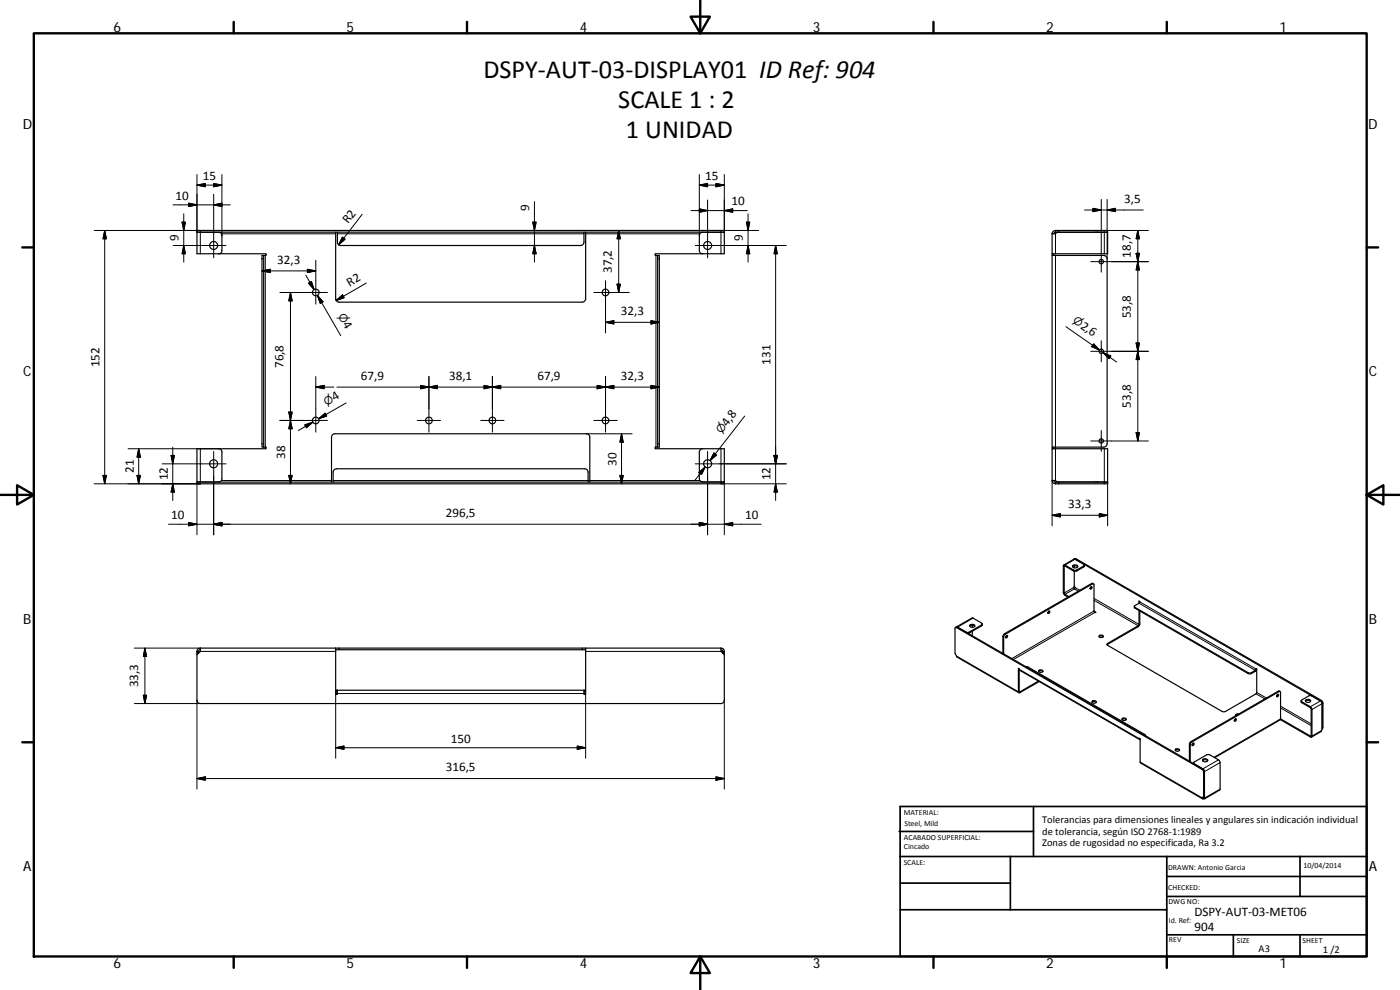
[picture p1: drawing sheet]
<svg xmlns="http://www.w3.org/2000/svg" width="420mm" height="297mm" viewBox="0 0 420 297" stroke-linecap="round" stroke-linejoin="round" font-family="sans-serif">
<g fill="none" stroke="#000" stroke-width=".36">
<path d="M59.1 69.7h1M60.1 69.7h.1M60.1 69.7h156.3M60.1 69.7h5.5l.8 .4 .2 .6v4.7l-.3 .5-.7 .2M65.6 76.1h14.3v.5h-.8M78.6 76.6h.5v57.6h-.5zM100.7 69.7v20l.3 .6 .7 .4 73.3-.1 .5-.3 .3-.6v-20M101.3 69.7v3.2l.3 .5 .6 .3h72l.7-.3 .3-.5v-3.2M197.4 76.6h.5v57.6h-.5zM210.9 76.1h6.5v-6.9h-158.3v6.9h6.5M210.9 76.1h-14.3v.5h.8M216.4 69.7h-5.5l-.8 .4-.2 .6v4.7l.4 .5 .6 .2"/>
<path d="M216.4 69.7h1M216.4 69.7h.1M315.8 76.6h15.5l.9 .6 .1 55.9-.3 .7-.7 .4h-15.5M315.8 76.1v58.5M315.8 70.1v6M315.8 70.1h1l.4-.4h15.2v6.4h-16.6M316.3 76.1v.5M316.8 69.2h.9v.5h-.9zM316.8 69.2l-.7 .2-.3 .7M316.8 69.7h-.3l-.2 .4M317.7 69.2h14.7v.5h-14.7M328.5 69.7h.1"/>
<path d="M329.4 69.7h-.2M65.6 134.6l.7 .3 .3 .5-.1 8.6-.2 .4-.7 .2h-5.5M79.1 134.2h.8v.4h-14.3M197.4 134.2h-.8v.4h14.3M210.9 134.6l-.6 .3-.4 .5 .1 8.6 .4 .5 .5 .1h6.5M210.9 134.6h6.5v10.6h-158.3v-10.6h6.5M315.8 134.6h16.6v10h-15.2l-.4-.4h-1zM316.3 134.2v.4M59.1 144.6h1M59.1 144.7h1M60.1 144.6v.1M60.1 144.7h156.3"/>
<path d="M99.5 144.7v-13.5l.4-.8 .6-.2h75.7l.6 .3 .2 .7v13.5M100 144.7v-3.3l.4-.5 .6-.2h74.5l.6 .2 .4 .5v3.3M216.4 144.6v.1M216.4 144.7h1M315.8 144.2l.2 .6 .8 .4M316.3 144.2l.5 .5M316.8 144.7h.9v.5h-.9zM317.7 144.7h14.7v.5h-14.7M328.5 144.6v.1M329.2 144.6l.2 .1M319.3 169.5l3.1-1.8 3 1.8-.2 .3-2.4 1.3h-.5l-2.8-1.6-.4 .2v8.2l.4 .6 1 .6M321.9 170.1a1.03 1.03 0 0 1 1.5 0"/>
<path d="M322 169.7a.84 .84 0 0 1 .8-.2 .84 .84 0 0 1 .6 .6 .77 .77 0 0 1-.9 .4 .77 .77 0 0 1-.5-.8zM322.4 171.4v4.5l-.2 .4 .2 .4 .3-.4-.3-.5M322.4 169.8v.6M325.4 169.6l-.2 .5-2.4 1.3-.6-.1-2.8-1.5v8.3l1.4 .9M327.3 176.1l.2-.1a.36 .36 0 0 1 .2 .5 .36 .36 0 0 1-.6 .1zM327.5 176l-.4 .6M328.2 175.2l-.6-.1-26.2 15.1-.4 .8v5.1M59.1 195.5h.5v.4h-.5zM59.1 195.9v14.2l.4 .8 .6 .2h156.5l.6-.4 .2-.6v-14.2M59.6 195.9v.1M60.1 194.5l-.6 .1-.4 .9M60.1 194.9l-.5 .6"/>
<path d="M60.1 194.5v1l-1 .9M60.1 194.5h40.6M100.7 194.9h75.1M100.7 194.5v13.8h.6v-1.2M100.7 194.5h75.1M175.8 194.5v13.8h-.6v-1.2M175.8 194.5h40.6M216.4 194.5l.8 .3 .2 .7M216.4 194.9l.5 .6M216.4 194.5v1l1 .9M216.9 195.5v.4h.5v-.4M216.9 195.5h.5"/>
<path d="M216.9 195.9v.1M287 188.1l4.8-2.7 3 1.8-4.4 2.6zM287.3 188.2l73.7 42.5M287.3 188.2l-.6 .1M291 187.9a1.13 1.13 0 0 1 1.6 0M291.1 187.5a.84 .84 0 0 1 1.4 .5 .79 .79 0 0 1-.8 .3 .79 .79 0 0 1-.6-.8zM291.8 187.6v.6M291.8 189.4v1.4M294.8 187.2l-.1 .5-4.2 2.3M302.1 190.7l.1-.1a.35 .35 0 0 1 .1 .6 .35 .35 0 0 1-.5 0zM302.2 190.6l-.4 .7M314.6 183.5l.3-.2a.36 .36 0 0 1 .1 .5 .36 .36 0 0 1-.5 .1z"/>
<path d="M314.8 183.3l-.3 .7M328.3 183.3v-8l-.2-.2-26.5 15.3-.4 .7v5.1M328.3 183.3l.6 .4-.2 .1zM329.9 191.1a.87 .87 0 0 1 1.2 0M330 190.6a.58 .58 0 0 1 .7-.1 .58 .58 0 0 1 .3 .7 .63 .63 0 0 1-.7 .2 .63 .63 0 0 1-.4-.6zM340.4 181.9l.2 .6 34 19.6h.9l1.3-.8 .4-.6M341.8 183.2l-.1 4.5-9.4 5.4-.1 .3 34.6 20.1h.9l9.3-5.4 .2-7.4M341.8 181l-1.3 .8v.4l34.1 19.6h.9l1.2-.7 .2-.5 .3 .1M341.8 180.3l.3 .2-.3 .5zM342.1 183.3v3.9l-.3 .6-9.6 5.7M100.7 207.6h.6M100.7 207.1h75.1"/>
<path d="M175.2 207.6h.6M305.8 207.9l-18.7-10.8-.5-1.1 .1-7.7h.4l73.8 42.6 .3 .8v7.4M305.9 200.8l.1 .3 36.1 20.8M307.8 200l.7 .1 35.1 20.3 .2 .4M311.6 204.4l-5.7 3.2v-6.9l-.3-.2 .2 7.4 6.1-3.4M311.8 201.5a.89 .89 0 0 1 1.2 0M311.8 201.2a.61 .61 0 0 1 .7-.3 .61 .61 0 0 1 .4 .7 .63 .63 0 0 1-.7 .2 .63 .63 0 0 1-.4-.6zM327.8 210.7a.95 .95 0 0 1 1.2 0M327.8 210.4a.69 .69 0 0 1 .7-.2 .69 .69 0 0 1 .5 .5 .67 .67 0 0 1-.7 .3 .67 .67 0 0 1-.5-.6zM336.7 215.9a.95 .95 0 0 1 1.3 0M336.8 215.6a.62 .62 0 0 1 .7-.2 .62 .62 0 0 1 .4 .6 .63 .63 0 0 1-.7 .2 .63 .63 0 0 1-.4-.6zM370.7 215.7l.1-.1a.34 .34 0 0 1 .2 .6 .34 .34 0 0 1-.6 0z"/>
<path d="M370.8 215.6l-.4 .7M371.7 214.2a.54 .54 0 0 0-.6 0 .54 .54 0 0 0-.2 .6l.4-.3M383.3 208.5l.2-.2a.34 .34 0 0 1 .2 .5 .34 .34 0 0 1-.6 .1zM383.5 208.3l-.4 .7M384.2 207.5l-.6-.1-26.3 15.2-.3 .6v5.2M384.3 215.7v-8l-.3-.2-26.4 15.2-.4 .7v5.1M384.3 215.7l-.1 .3-19.7 11.3M390.5 210.3l.2 .5 2.8 1.8-.1 8.3-9.1-5.2M391.8 210.4a1.03 1.03 0 0 1 1.5 0M391.8 210.1a.83 .83 0 0 1 .9-.3 .83 .83 0 0 1 .6 .7 .78 .78 0 0 1-.9 .3 .78 .78 0 0 1-.6-.7zM396.3 210.3l-2.9-1.6-.6 .1-2.3 1.4 .2 .4 2.6 1.4 .4 .7-.1 8.4-9.4-5.2M396.3 210.3l.5 .8v7.8l-.4 .6-2.8 1.6"/>
<path d="M396.3 210.3l-74-42.6 .6-.1 73.7 42.5 .4 .7v7.6l-.2 .1M396.3 210.3l.5 .8v7.4M396.8 218.5v.1M342.2 222l-.3-.5 .3 .1v7.3l18.7 10.8M343.8 220.7v.1M352.7 225.2a.89 .89 0 0 1 1.3 0M352.9 224.7a.58 .58 0 0 1 .7-.1 .58 .58 0 0 1 .3 .7 .57 .57 0 0 1-.7 .2 .57 .57 0 0 1-.3-.8zM357.9 223.1l.3-.2a.36 .36 0 0 1 .1 .6 .36 .36 0 0 1-.6 0zM358.1 222.9l-.3 .7M358.2 228.9v.2M358.4 229.2l-.2-.3 .2-.3 4-2.2 .7 .1 2.6 1.5 .4 .5v8.5l-4.6 2.7M360.9 228.3l.1-.1a1.03 1.03 0 0 1 1.4 .1"/>
<path d="M361 230.7l.5 .8v7.7M361 227.9a.83 .83 0 0 1 .8-.3 .83 .83 0 0 1 .6 .7 .91 .91 0 0 1-1.5-.3zM361 239.2v.2l.4-.2M361 230.7l.4 .8v7.5l-.7 .4 .2 .3 .3-.1M361.2 239.4v.2M361.2 239.1l.3 .1M361.5 239.2l.1 .4h-.4"/>
<circle cx="64.1" cy="73.6" r="1.2"/>
<circle cx="212.4" cy="73.6" r="1.21"/>
<circle cx="330.5" cy="78.5" r=".66"/>
<circle cx="94.8" cy="87.7" r="1.01"/>
<circle cx="181.7" cy="87.7" r="1"/>
<circle cx="330.5" cy="105.4" r=".65"/>
<circle cx="64.1" cy="139.2" r="1.2"/>
<circle cx="94.8" cy="126.2" r="1.01"/>
<circle cx="128.7" cy="126.2" r="1"/>
<circle cx="147.8" cy="126.2" r="1"/>
<circle cx="181.7" cy="126.2" r="1"/>
<circle cx="212.4" cy="139.2" r="1.21"/>
<circle cx="330.5" cy="132.3" r=".66"/>
</g>
<g fill="none" stroke="#000" stroke-width=".3">
<path d="M59.1 55.5l2.5-.4v.9zM59.1 55.5h7.5M59.1 52.4v17.3M64.1 58.3v19.1M64.1 55.1l2.5 .4-2.5 .5zM66.6 52.4v18.3M209.9 55.5l2.5-.5v1zM209.9 55.5h7.5M209.9 52.4v18.3M214.9 55l2.5 .5-2.5 .5zM217.4 52.4v17.3M330.5 59.8v21.9"/>
<path d="M332.3 59.8v17.8M28.2 69.2h31.9v6.9M31.4 69.2v76M31.4 69.2l.5 2.4h-1zM51.9 61.5h17.2M52 73.7h15.8M54.6 66.7h1l-.5 2.5zM55.1 64.2v14.5M55.1 73.7l.5 2.4h-1zM56.6 61l2.5 .5-2.5 .5zM64.1 61.5l2.5-.5v1zM66.5 70.1h34.2"/>
<path d="M78.6 77.6h.5M79.6 76.6v57.6M94.8 78.1v13.1M101.3 70.1h73.9M102.8 71.2l.8 .6-2 1.6zM108.7 64.3l-7.1 9.1M159.9 66.7h1l-.5 2.5zM160.4 60.5v18.2M160.4 73.7l.5 2.4h-1zM175.8 70.1h34.2M185.7 69.2v18.6M185.7 69.2l.5 2.4h-1z"/>
<path d="M196.9 76.6v57.6M197.4 77.6h.5M207.4 63.2h16.9M209.9 62.7l2.5 .5-2.5 .5zM212.4 60v17.4M217.4 63.2l2.5-.5v1zM224 66.7h1l-.5 2.5zM224.5 64.2v14.5M224.5 73.7l.5 2.4h-1zM227.7 69.2h-11.3v6.9M232.8 73.7v76.5M232.8 73.7l.5 2.4h-1z"/>
<path d="M236 73.7h-27.3M316.8 70.1v6M316.8 76.6v57.6M325.5 63h17.6M327.4 78.5h17.2M328 62.5l2.5 .5-2.5 .5zM332.3 63l2.5-.5v1zM341 76h1l-.5 2.5zM341.5 69.2v63.1M341.5 69.2l.5 2.4h-1zM341.5 78.5l.5 2.5h-1zM344.6 69.2h-13.2v6.9"/>
<path d="M78.6 81.3l2.5-.5v1zM78.6 81.3h16.2M84 87.8h14.3M87.2 87.8v57.4M87.2 87.8l.5 2.5h-1zM91.8 82.6l2.5 4.3M92.3 80.8l2.5 .5-2.5 .5zM92.6 85l.9-.5 .8 2.4zM95.3 88.6l1.7 2-.9 .4zM96.5 90.8l-1.2-2.2 7 12.1M100.9 90.2l1.9-1.7 .5 .8zM109.9 84.9l-9 5.3"/>
<path d="M181.7 84.2v15.7M181.7 96.7l2.5-.5v1zM181.7 96.7h16.2M185.2 85.3h1l-.5 2.5zM188.9 87.8h-10.7M195.4 96.2l2.5 .5-2.5 .5zM319.9 98l10.1 7-2.1-1.4M94.8 116.1l2.5-.5v1zM94.8 116.1h5.4M94.8 113v16.7M101.1 116.1h96.8M126.2 115.6l2.5 .5-2.5 .5z"/>
<path d="M128.7 116.1l2.5-.5v1zM128.7 113v16.7M145.3 115.6l2.5 .5-2.5 .5zM147.8 116.1l2.5-.5v1zM147.8 113v16.7M179.2 115.6l2.5 .5-2.5 .5zM181.7 113v16.7M181.7 116.1l2.5-.5v1zM195.4 115.6l2.5 .5-2.5 .5zM327.4 105.4h17.2M328.2 103.2l1.8 1.8-2.4-1zM330.5 102.3v6.3"/>
<path d="M331 105.8l4.1 2.8M331 105.8l2.4 1-.6 .8zM341 102.9h1l-.5 2.5zM341.5 105.4l.5 2.5h-1zM38.4 134.6h27.2M41.6 134.6v10.6M41.6 134.6l.5 2.6h-1zM48.7 139.2h19.1M51.3 136.7h1l-.5 2.5zM51.8 134.2v16M60.1 134.6v10.6h-31.9M64.1 135.4v25.1"/>
<path d="M78.6 133.1h.5M84 126.2h14.3M86.7 123.6h1l-.5 2.6zM87.2 126.2l.5 2.5h-1zM91.5 127.5l2.4-.8-1.9 1.6zM93.9 126.7l-4.3 2.5M95.6 125.6l1.9-1.6 .6 .8zM103.9 120.9l-8.3 4.7 2.2-1.2M125.2 126.2h7M144.3 126.2h7M176 130.2h13.7M178.2 126.2h7"/>
<path d="M186.5 130.2v15M186.5 130.2l.5 2.5h-1zM197.4 133.1h.5M212.4 135.4v25.1M214.2 135.9l.8 .6-1.9 1.7zM216.4 134.6v10.6h19.6M223.5 124.8l-10.4 13.4 1.5-2M232.3 136.7h1l-.5 2.5zM236 139.2h-27.3M316.8 134.6v9.6M327.4 132.3h17.2M330.5 129.2v6.2"/>
<path d="M331.4 134.6v10.6M341 129.8h1l-.5 2.5zM30.9 142.6h1l-.5 2.6zM41.1 142.6h1l-.5 2.6zM51.8 145.2l.5 2.4h-1zM56.6 156.8l2.5 .5-2.5 .5zM59.1 144.6v15.9M64.1 157.3l2.5-.5v1zM66.5 144.2h33M86.7 142.6h1l-.5 2.6zM100 144.2h76.5M177 144.2h33"/>
<path d="M186 142.6h1l-.5 2.6zM209.7 141.8l1.9-1.7-1.1 2.3zM209.9 156.8l2.5 .5-2.5 .5zM211.6 140.1l-3 4M217.4 144.6v15.9M217.4 157.3l2.5-.5v1zM228.4 157.3h-177.8M232.8 145.2l.5 2.4h-1zM315.8 144.2v13.6M315.8 154.6l2.5-.5v1zM315.8 154.6h16.6M329.9 154.1l2.5 .5-2.5 .5z"/>
<path d="M332.4 144.6v13.2M322.2 176.3l-2.8 1.6-.3-.1M322.2 171v.3M322.7 167.8l-3.1 1.7v.3h-.5M322.7 176.3l1.4 .8M322.9 167.6l-.2 .2M323.1 171v.3M323.6 177.4l-1.2-.7-2.8 1.6v.3M325.2 169.8v.3M327.6 175.1l.3 .1M328.3 179.5l13.5 7.8 .3-.1M40.3 194.5h19.8"/>
<path d="M43.5 194.5v16.6M43.5 194.5l.5 2.4h-1zM60.1 195.5h40.6M101.7 194.5v.4M174.7 194.5v.4M175.8 195.5h40.6M287.1 196.8l18.5 10.8 .3-.2 .2 .4M289.9 189.7h.1M290.9 189.7v.2M292 185.5l-4.9 2.8M294.6 187.5v.3M301 191l.2 .1"/>
<path d="M301.4 190.2l.3 .1M328.3 180.1l13.3 7.6v.3M328.3 183.3l-24.7 14.3M328.6 183.8l-24.5 14.1M332.4 193.1v.2M340.6 182.2v.3M341.8 181l34.9 20.1v.3M342.1 180.6l35 20.1M40.3 211.1h19.8M43 208.6h1l-.5 2.5zM59.1 210.1v26.7M100.7 208.1h75.1"/>
<path d="M100.7 208.3v19.2M101 207.1v.5M175.5 207.1v.5M175.8 208.3v19.2M217.4 210.1v26.7M305.9 200.8l36.2 20.8M374.6 201.8v.3M375.5 201.8v.3M376.9 208.2l2.7 1.5M377.2 207.8l2.9 1.6M383.6 207.4l.2 .1M384.3 215.7l-20 11.5"/>
<path d="M384.3 211.9l9.2 5.3M384.3 212.4l9.2 5.3M390.7 210.6v.2M396.6 219.2l-2.9 1.7h-.4v.2M396.6 210.1l-3.3 1.9v.3M396.8 211.1l-3.1 1.8-.2-.2M397 211l-.2 .1M59.1 233.6l2.5-.5v1zM59.1 233.6h158.3M100.7 224.3l2.5-.5v1zM100.7 224.3h75.1M173.2 223.8l2.6 .5-2.6 .5z"/>
<path d="M214.9 233.1l2.5 .5-2.5 .5zM342.2 228.6l18.5 10.8M357 223.3l.2 .1M357.4 222.5l.3 .1M358.4 229.2h.1M361.4 239.2h-.4M361.4 231.5l-.2 .2M362.4 228.3l-.4 .2M365.7 228l-5 2.8M366.2 236.8l-4.5 2.6M366.2 228.8l-4.7 2.7"/>
</g>
<g fill="none" stroke="#000" stroke-width=".71">
<path d="M10.1 10h400.1v277h-400.1zM70.1 6.6v3.4M140.2 6.6v3.4M207.3 5h5.8l-2.9 5zM210.2 0v10M280.2 6.6v3.4M350.2 6.6v3.4M6.7 74.2h3.4M410.2 74.2h3.4M.2 148.5h9.9M5.1 145.6l5 2.9-5 2.9zM410.2 148.5l5-2.9v5.8z"/>
<path d="M410.2 148.5h9.9M6.7 222.7h3.4M410.2 222.7h3.4M70.1 287v3.4M140.2 287v3.4M210.2 287l2.9 5h-5.8zM210.2 287v10M280.2 287v3.4M350.2 287v3.4"/>
</g>
<g fill="none" stroke="#000" stroke-width=".51">
<path d="M269.8 249.5h40.4M270.1 257h140.1M270.1 242h140.1v45h-140.1zM303.2 257v16M310.2 242v15M350.2 257v30M390.2 257v12M270.1 273h80.1M270.1 265h33.1M350.2 269h60M350.2 263h60M350.2 280.5h60"/>
<path d="M370.2 280.5v6.5M390.2 280.5v6.5"/>
</g>
<g fill="#000" stroke="#000" stroke-width=".3">
<path d="M59.1 55.5l2.5-.4v.9zM64.1 55.1l2.5 .4-2.5 .5zM209.9 55.5l2.5-.5v1zM214.9 55l2.5 .5-2.5 .5zM31.4 69.2l.5 2.4h-1zM54.6 66.7h1l-.5 2.5zM55.1 73.7l.5 2.4h-1zM56.6 61l2.5 .5-2.5 .5zM64.1 61.5l2.5-.5v1zM102.8 71.2l.8 .6-2 1.6zM159.9 66.7h1l-.5 2.5zM160.4 73.7l.5 2.4h-1z"/>
<path d="M185.7 69.2l.5 2.4h-1zM209.9 62.7l2.5 .5-2.5 .5zM217.4 63.2l2.5-.5v1zM224 66.7h1l-.5 2.5zM224.5 73.7l.5 2.4h-1zM232.8 73.7l.5 2.4h-1zM328 62.5l2.5 .5-2.5 .5zM332.3 63l2.5-.5v1zM341 76h1l-.5 2.5zM341.5 69.2l.5 2.4h-1zM78.6 81.3l2.5-.5v1zM87.2 87.8l.5 2.5h-1z"/>
<path d="M92.3 80.8l2.5 .5-2.5 .5zM92.6 85l.9-.5 .8 2.4zM95.3 88.6l1.7 2-.9 .4zM100.9 90.2l1.9-1.7 .5 .8zM181.7 96.7l2.5-.5v1zM185.2 85.3h1l-.5 2.5zM195.4 96.2l2.5 .5-2.5 .5zM341.5 78.5l.5 2.5h-1zM94.8 116.1l2.5-.5v1zM126.2 115.6l2.5 .5-2.5 .5zM128.7 116.1l2.5-.5v1zM145.3 115.6l2.5 .5-2.5 .5z"/>
<path d="M147.8 116.1l2.5-.5v1zM179.2 115.6l2.5 .5-2.5 .5zM181.7 116.1l2.5-.5v1zM195.4 115.6l2.5 .5-2.5 .5zM328.2 103.2l1.8 1.8-2.4-1zM331 105.8l2.4 1-.6 .8zM341 102.9h1l-.5 2.5zM341.5 105.4l.5 2.5h-1zM41.6 134.6l.5 2.6h-1zM51.3 136.7h1l-.5 2.5zM86.7 123.6h1l-.5 2.6zM87.2 126.2l.5 2.5h-1z"/>
<path d="M91.5 127.5l2.4-.8-1.9 1.6zM95.6 125.6l1.9-1.6 .6 .8zM186.5 130.2l.5 2.5h-1zM214.2 135.9l.8 .6-1.9 1.7zM232.3 136.7h1l-.5 2.5zM341 129.8h1l-.5 2.5zM30.9 142.6h1l-.5 2.6zM41.1 142.6h1l-.5 2.6zM51.8 145.2l.5 2.4h-1zM56.6 156.8l2.5 .5-2.5 .5zM64.1 157.3l2.5-.5v1zM86.7 142.6h1l-.5 2.6z"/>
<path d="M186 142.6h1l-.5 2.6zM209.9 156.8l2.5 .5-2.5 .5zM209.7 141.8l1.9-1.7-1.1 2.3zM217.4 157.3l2.5-.5v1zM232.8 145.2l.5 2.4h-1zM315.8 154.6l2.5-.5v1zM329.9 154.1l2.5 .5-2.5 .5zM43.5 194.5l.5 2.4h-1zM43 208.6h1l-.5 2.5zM59.1 233.6l2.5-.5v1zM100.7 224.3l2.5-.5v1zM173.2 223.8l2.6 .5-2.6 .5z"/>
<path d="M214.9 233.1l2.5 .5-2.5 .5z"/>
</g>
<g font-size="7.9">
<text x="145.1" y="23.5">DSPY‐AUT‐03‐DISPLAY01 ID Ref: 904</text>
<text x="185.6" y="32.5">SCALE 1 : 2</text>
<text x="187.9" y="41.5">1 UNIDAD</text>
</g>
<g font-size="4.2">
<text x="34" y="9.6">6</text>
<text x="104" y="9.6">5</text>
<text x="174" y="9.6">4</text>
<text x="244" y="9.6">3</text>
<text x="314" y="9.6">2</text>
<text x="384" y="9.6">1</text>
<text x="6.8" y="38.7">D</text>
<text x="410.6" y="38.7">D</text>
<text x="7" y="112.9">C</text>
<text x="410.8" y="112.9">C</text>
<text x="7" y="187.1">B</text>
<text x="410.8" y="187.1">B</text>
<text x="7" y="261.3">A</text>
<text x="410.8" y="261.3">A</text>
<text x="34" y="290.4">6</text>
<text x="104" y="290.4">5</text>
<text x="174" y="290.4">4</text>
<text x="244" y="290.4">3</text>
<text x="314" y="290.4">2</text>
<text x="384" y="290.4">1</text>
</g>
<g font-size="3.9">
<text x="60.9" y="54">15</text>
<text x="211.6" y="54">15</text>
<text x="52.7" y="59.9">10</text>
<text x="158.8" y="63.3" transform="rotate(-90 158.8 63.3)">9</text>
<text x="219.5" y="61.6">10</text>
<text x="337.3" y="60.9">3,5</text>
<text x="104.5" y="67.3" transform="rotate(-52 104.5 67.3)">R2</text>
<text x="53.6" y="72.4" transform="rotate(-90 53.6 72.4)">9</text>
<text x="222.9" y="72.4" transform="rotate(-90 222.9 72.4)">9</text>
<text x="339.4" y="77.3" transform="rotate(-90 339.4 77.3)">18,7</text>
<text x="83.2" y="79.2">32,3</text>
<text x="183.6" y="82" transform="rotate(-90 183.6 82)">37,2</text>
<text x="104.9" y="86.1" transform="rotate(-30 104.9 86.1)">R2</text>
<text x="186.3" y="94.7">32,3</text>
<text x="339.4" y="95.4" transform="rotate(-90 339.4 95.4)">53,8</text>
<text x="102.8" y="97.3" transform="rotate(60 102.8 97.3)">4</text>
<text x="324.1" y="98.3" transform="rotate(35 324.1 98.3)">2,6</text>
<text x="29.9" y="110.2" transform="rotate(-90 29.9 110.2)">152</text>
<text x="85.1" y="110.5" transform="rotate(-90 85.1 110.5)">76,8</text>
<text x="231.2" y="109.4" transform="rotate(-90 231.2 109.4)">131</text>
<text x="108.3" y="114.1">67,9</text>
<text x="134.8" y="114.1">38,1</text>
<text x="161.3" y="114.1">67,9</text>
<text x="186.3" y="114.1">32,3</text>
<text x="100.4" y="120.4" transform="rotate(-30 100.4 120.4)">4</text>
<text x="339.4" y="122.3" transform="rotate(-90 339.4 122.3)">53,8</text>
<text x="218.3" y="128.1" transform="rotate(-52 218.3 128.1)">4,8</text>
<text x="85.6" y="137.7" transform="rotate(-90 85.6 137.7)">38</text>
<text x="40.1" y="141.9" transform="rotate(-90 40.1 141.9)">21</text>
<text x="185" y="139.7" transform="rotate(-90 185 139.7)">30</text>
<text x="50.3" y="144.2" transform="rotate(-90 50.3 144.2)">12</text>
<text x="231.3" y="144.2" transform="rotate(-90 231.3 144.2)">12</text>
<text x="51.4" y="155.7">10</text>
<text x="133.8" y="155.2">296,5</text>
<text x="223.6" y="155.7">10</text>
<text x="320.6" y="152.5">33,3</text>
<text x="41.4" y="206.2" transform="rotate(-90 41.4 206.2)">33,3</text>
<text x="135.3" y="222.8">150</text>
<text x="133.8" y="231.5">316,5</text>
<text x="358.5" y="274.9">DSPY‐AUT‐03‐MET06</text>
<text x="358.5" y="279.4">904</text>
</g>
<g font-size="3.3">
<text x="101.4" y="94.9" transform="rotate(60 101.4 94.9)">⌀</text>
<text x="321.7" y="96.7" transform="rotate(35 321.7 96.7)">⌀</text>
<text x="98" y="121.8" transform="rotate(-30 98 121.8)">⌀</text>
<text x="216.5" y="130.3" transform="rotate(-52 216.5 130.3)">⌀</text>
</g>
<g font-size="3.1">
<text x="312.8" y="246.8">Tolerancias para dimensiones lineales y angulares sin indicación individual</text>
<text x="312.8" y="250.4">de tolerancia, según ISO 2768‐1:1989</text>
<text x="312.8" y="254">Zonas de rugosidad no especificada, Ra 3.2</text>
<text x="377.7" y="285.6">A3</text>
<text x="397" y="285.9">1 /2</text>
</g>
<g font-size="2.4">
<text x="271.2" y="244.4">MATERIAL:</text>
<text x="271.3" y="251.9">ACABADO SUPERFICIAL:</text>
<text x="271.4" y="247.9">Steel, Mild</text>
<text x="271.3" y="254.6">Cincado</text>
<text x="271.2" y="259.7">SCALE:</text>
<text x="350.6" y="260.9">DRAWN: Antonio Garcia</text>
<text x="391.2" y="260.6">10/04/2014</text>
<text x="350.6" y="267">CHECKED:</text>
<text x="350.7" y="271.4">DWG NO:</text>
<text x="350.8" y="276.8">Id. Ref:</text>
<text x="350.8" y="282.8">REV</text>
<text x="371.2" y="282.9">SIZE</text>
<text x="390.9" y="282.9">SHEET</text>
</g>
</svg>
